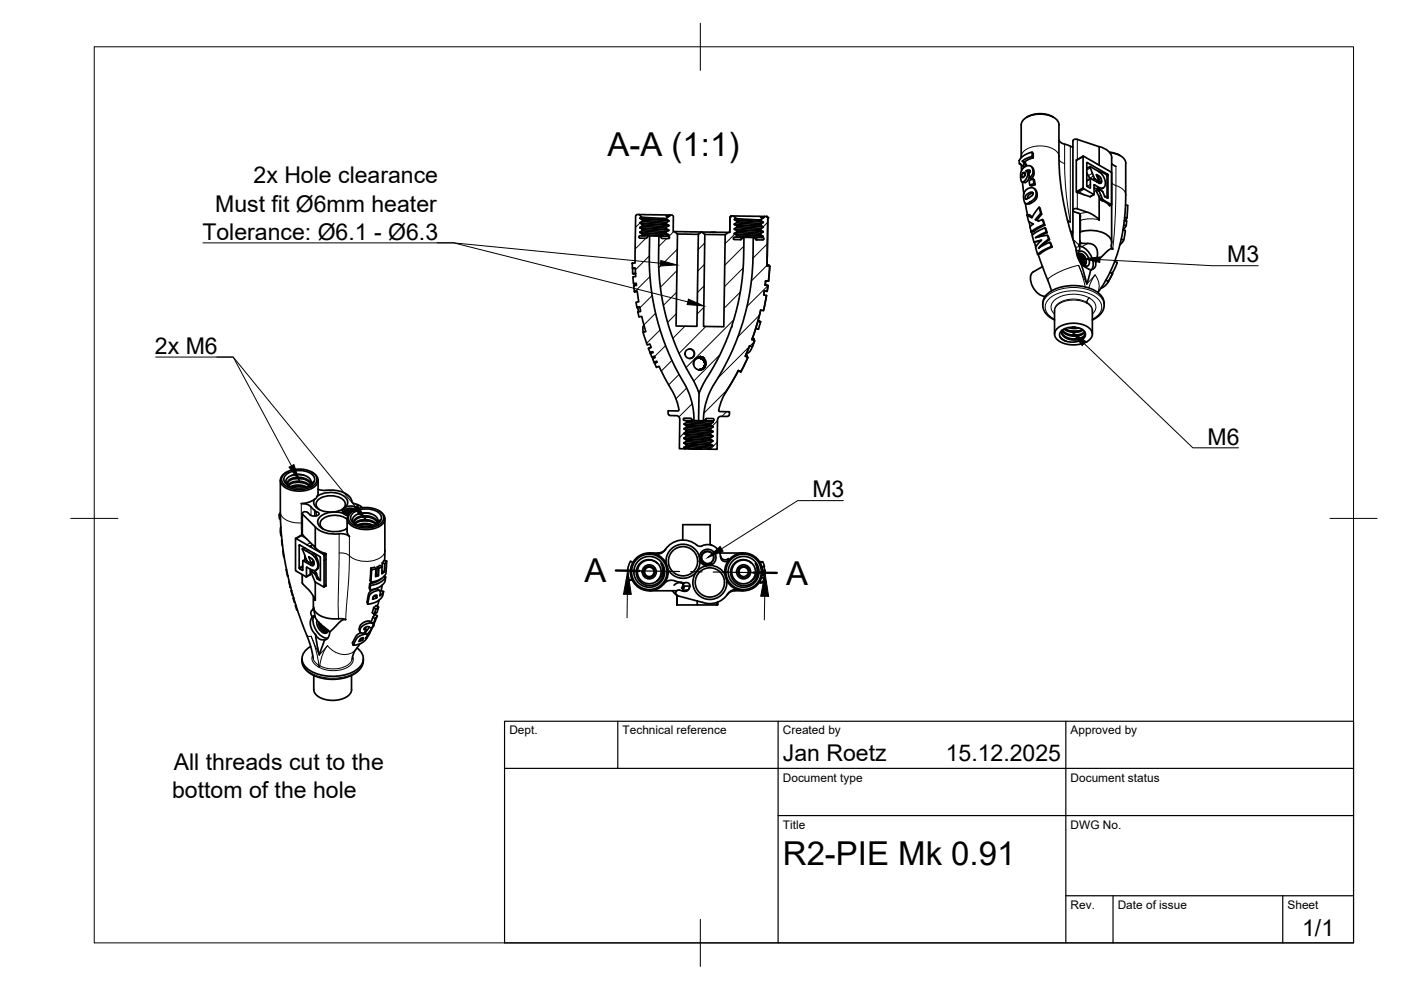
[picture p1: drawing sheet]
<svg xmlns="http://www.w3.org/2000/svg" width="297mm" height="210mm" viewBox="0 0 297 210" stroke-linecap="round" stroke-linejoin="round" font-family="sans-serif">
<!-- layer: Visible -->
<g fill="none" stroke="#000" stroke-width=".36">
<path d="M216.1 34.7l.3 .1M216.4 33.5l.7-.6 1.3-.5 .4-.1v.4a.5 .5 0 0 1-.5 .6l-1.2 .6a.37 .37 0 0 0-.3 .3 .37 .37 0 0 0 .3 .4l.1 .2-.2 .1a.31 .31 0 0 1-.3 .3 .31 .31 0 0 1-.3-.4l-.2-.1a.97 .97 0 0 1 .1-1zM216.5 33.4v-6.9a2.71 2.71 0 0 1 2.5-2.1 5.4 5.4 0 0 1 5.2 1.2l.3 .9 .1 9.9 .8 6.2 1 4.4 1.7 5.7 .2 1.3 1 2.1 1.1 4.1 .7-2.4a.68 .68 0 0 1 .7-.8l.3-.3 .2-.5a1.14 1.14 0 0 1 .8-1.3l1.9-1.8 .5-.3h.4l-.3-.4v-.3a1.81 1.81 0 0 0-.9-2.3 7.2 7.2 0 0 0-5.7-.6M216.5 35l.1 1.1M216.7 34.2l.6 .1 .3 .7M216.8 38.6l.3 2.5M216.9 36.7l.4-.1 .1 .3-.2 .5-.5 .3-.1-.4zM217 35.6l.9-.5 .5 .1 .4 .2 .2 1.2-.2 .6-.5 .5-.2-.9 .3-.2v-.4l-.2-.2-.3 .1a.21 .21 0 0 0-.3 .1 .21 .21 0 0 0 .2 .3l.1 .6-.3 .8-.5 .6-.4 .1-.3-.6v-1.1l.1-.6zM217.2 34.8l.4 .2-.4 .4-.6-.1M217.4 36.8l-.2 .6M217.5 36.2l.5 .2M217.7 24.9a5.7 5.7 0 0 1 5.7 0"/>
<path d="M218 36.4l.2 .3M218.2 38.3l.9-.4v.5a.51 .51 0 0 1 0 .6 .51 .51 0 0 1-.5 .2l-.2 .1zM218.2 37.4l-.1 .6-.5 .6-.2 .1-.7-.1M218.4 36.3l-.4 .1M218.7 35.4l.4 .5 .1 1.1-.5 .9-.4-.2M218.8 33.2l.3 .3-1.1 .3-.7 .5M218.8 32.3l.3 .2v1M219.1 37.9l.2 .3 .2 1M219.2 38.9l.3 .3-.8 .2-.3-.1M219.3 40l.3 .3 .3 .7-.2 1.1-.5 .6-.8 .5h-.8M224.5 29.7a1.57 1.57 0 0 0 1.2 .9M225.7 30.6l1.8 .6"/>
<path d="M228.4 29.6l4.6 1.5v3.9M228.4 29.5h-.6l-.3 .4v14.7M229.7 33.1l-1.5 .9v6.7l2.9 1M230.4 34.5v4.9M230.4 36.6l.7 1.3M230.4 35.5l.2 .1M230.4 34.5l4.5 2.5v5l-.7-.3-.5-1.2-.8-.4M230.4 39.4l.1 .1M230.5 39.5h.1M231.1 35.3l-.7 .4M231.1 35.3l1.7 1 .9 .8 .6 1.3v1a.79 .79 0 0 1-1.1 .4M231.1 35.3l.9 2.5 1 .6-.5-1.2"/>
<path d="M231.2 37.8l-.8 .5M232 39.9l.3 .1M232 39.2l.9 .5M232 39.2v2l-.8 .5M232.4 40l.4 .1M232.5 37.1h.1M232.5 37l.6 .4M232.5 37v.1M232.7 37.7l.3 .3M232.9 36.3l.1 .1M232.9 39.7l.3 .1M232.9 38.4l-.3 .2"/>
<path d="M233 38v.1M233 38.1l.2 .4v.4M233 36.4l1.1 .4 .6 .3v4.8M233 36.4h.1M233 38.1v.8M233.1 31.1a3.1 3.1 0 0 1 2.6 2.3v18M233.1 37.4l.3 .4M233.4 37.8a.64 .64 0 0 1-.1 1.1l-2.1-1.1v2l-.7-.3M233.9 39.8l-.9 .3M235.2 32.3l1.4 .2 .9 .5M235.3 32.4a3.8 3.8 0 0 1 3.3 1.8l.1 .4M235.7 34.7l.9 .6"/>
<path d="M238.7 34.6l-.1 10.2-.3 2.7-.6 3.1-.8 3.3-1.1 2.8-1.4 2.8-1.7 2.5M134.1 56.9h.1M134.7 58h-.6h.6M134.7 56.9h-.5l-.1 1.1M134.8 45.7l.2-.2h.5l.5 .5-.3 .3 .5 .3v.3l-.5 .3 .5 .4v.3l-.5 .3 .5 .4v.3l-.5 .3 .5 .4v.3l-.7 .2v.3l1.5 .1 .5-.4 .2-.1v6.1l.3 4.7 .8 4.7 1.3 5 1.8 4.7 1.3 2.6 2.3 4.4 1.2 3.1 .3 1.8 .1 2.1h-.2l-.4-.5h-1.4l-.2 .1 .1 .3 .6 .2v.2l-.6 .4 .6 .4v.3l-.6 .3 .6 .4v.3l-.6 .3 .6 .4v.3l-.6 .3 .5 .4v.2l-.5 .4 .5 .4v.3l-.5 .3 .3 .3-1.3-.1 .1-6.5-.6-.5h-1.5l-.4-.4v-.6l2.3-.1-.5-2.1-.8-1.9-2.9-5.3-.5 .2-.1-.2-.3-.7 .5-.2-.1-.2-.5 .2-.4-.8 .6-.2-.1-.3-.6 .2-.3-.7 .6-.2-.1-.2-.6 .2-.2-.5-.1-.4 .5-.2-.2-.8-.6 .2-.9-2.6 .6-.2-.8-3.2-.6 .1-.3-1 .6-.2-.2-1-.6 .1-.2-1 .6-.1-.3-2.3-.6 .1-.2-1.3h.7l-.1-.5-.6 .2-.1-1.5 .6-.1-.1-1.7h-.6l-.1-.8v-.3h.7zM135.5 45.5l6.5 .1M135.7 49.2l6.1 .6M135.7 48.2l6.1 .6M135.7 49.3l6.1 .6M135.7 47.2l6.1 .6M135.7 48.3l6.1 .6M135.7 46.2l6.1 .6"/>
<path d="M135.7 47.3l6.1 .6M135.7 46.3l6.1 .6M136 50h.8M136 46l5.3 .3M136.2 49.9l1.3 .1M136.2 49.6l4.4 .5h-.7M136.2 48.9l5 .6M136.2 48.6l5 .6M136.2 47.9l5 .6M136.2 47.6l5 .6M136.2 46.9l5.1 .5M136.2 46.6l5.1 .6"/>
<path d="M137.7 50l2 .1M140.4 46.3l.9 .2M140.6 50.1h.8M141.3 45.8l.5 .1M141.4 46.2l.6-.6h.5l.3 .2-.1 3.3h.3l.6 .5-.3 19.5 4.5 .1 .3-19.5 .2-.2a.48 .48 0 0 1 .5-.3 .48 .48 0 0 1 .4 .3l.2 .2-.2 19.5 4.3 .1 .3-19.5 .6-.5h.3l.1-3.3 .2-.2 .6 .1 .4 .4-.3 .3 .6 .3v.3l-.6 .3 .5 .4v.3l-.5 .3 .5 .4v.3l-.5 .3 .5 .4v.3l-.6 .1-.1 .4 1.5 .1 .5-.5h.2v4.2l-.2 2.7-.4 4.2-.8 3.7-1.1 3.8v.4h-.1l-1.2 3.1-1.2 2.8-3.6 6.1-.9 2.1-.6-1.7-2.6-4.6-1.9-4.1-1.7-5.1-1-4.3-.7-6v-7.5h.2l.5 .5h1.4l.1-.2-.1-.3h-.4l.4-.3-.6-.3v-.3l.6-.3-.6-.4v-.3l.6-.3-.5-.5v-.2l.5-.4-.5-.3zM141.8 45.8h-.5l.3 .2M143 49.1l5.7 .1M143.6 49.6l4.5 .1M148.8 49.2l5.6 .1M149.4 49.7l4.4 .1M150.8 49.2h.9M155 45.8l-.2 .2-.1 3.3"/>
<path d="M155.5 45.8l6.6 .1M155.7 49.5l6 .6M155.7 48.5l6 .6M155.7 47.5l6.1 .6M155.7 46.5l6.1 .6M155.7 49.6l6.1 .6M155.7 48.6l6.1 .6M155.8 47.6l6 .6M155.8 46.6l6 .6M156 50.3h.8M156 46.3l5.3 .3M156.2 49.9l5.2 .5"/>
<path d="M156.2 50.2l1.3 .1-.3 .3M156.2 49.2l5 .6M156.2 48.9l5 .6M156.2 48.2l5 .6M156.2 47.9l5.1 .6M156.3 46.9l5 .6M156.3 47.2l5 .6M157.2 50.6h.1M157.2 50.6l-.2 .2M157.7 50.3h2M160.4 46.6l.9 .2M160.6 50.4l-.7-.1 .6 .6"/>
<path d="M161.3 46.1l.6 .1M161.3 46.6l.8-.7h.4l.3 .3-.2 10.2h.6l-.3 3.2h-.6l-.1 .8 .6 .1-.2 1.3-.5-.1-.2 .8 .6 .1-.5 2.9-.1 .4-.6-.2-1.9 6.3 .6 .2-.5 1.3-.6-.2-.9 2.2 .6 .3-.4 .7-1.1 2.3-.6-.2-2.9 5.1-.7 1.5-.5 1.9 .2 .2h2.1l-.1 .6-.3 .4h-1.5l-.6 .3-.2 6.7-1.3-.1-.1-.1v-.2l.5-.4-.5-.4v-.3l.6-.3-.6-.4v-.2l.6-.5-.6-.3v-.2l.6-.4-.6-.4v-.2l.6-.4-.6-.4v-.3l.6-.3-.4-.3h.5l.1-.3-.2-.2h-1.4l-.5 .5h-.2l.4-3.1 1.2-3.5 2.5-4.2 2-3.9 1.3-3.3 1.1-3.2 .9-3.7 .8-4.3 .3-4.2 .1-5.5h.2l.5 .6h1.4l.2-.2-.1-.3h-.5l.4-.3-.6-.3v-.3l.6-.3-.5-.4v-.3l.5-.3-.5-.4v-.3l.5-.3zM161.8 46.1h-.5l.3 .2M162.5 45.9l.3 .3-.2 10.2M162.6 56.2h.1M162.6 56.2h.4M162.6 56.2h.4v.2M163.2 56.4l-.3 3.2h-.6l-.1 .8 .6 .1M217.4 43.1l.4 2.4M217.4 40.4l.8-.5 .7-.1 .5 .3 .3 .8-.1 .7-.3 .6-1.7 1-.4-.3-.2-1.1 .1-.7zM217.5 41.4l1-.6h.4l.1 .2-.2 .5-1.2 .7-.3-.2zM217.7 45.5l.7 .5a.36 .36 0 0 0 .5 .1 .36 .36 0 0 0 .2-.4l1.2-1.8 .2 .7a.96 .96 0 0 1-.4 1.2l-.2 .4a.29 .29 0 0 0-.3 .2 .29 .29 0 0 0 .3 .3 .59 .59 0 0 0 .8 0l.3-.2 .3 1.1-1.4 .7-1.3 .9-.2-1.1 .7-.6-1-.5z"/>
<path d="M217.7 45.5h.6l.6 .5M218.2 47l.2 1M218.7 49.2l.2 .6M218.8 49.9l1.1-.8 1.7-.8 .2 .9-2.3 1.2 2.6-.5 .3 .8-1.3 .9-.9 1 2.4-1.2 .3 .9-1.8 .8-1.1 .8-.4-1.4 1.3-1.6-1.7 .4zM219 40.9l-.9 .5-.2 .7M219.1 57.6a2.41 2.41 0 0 0-.2 3.1 3.1 3.1 0 0 0 2.7 2.1M219.3 51.3l.3 1.1M219.5 46.6l.7 .3M220.1 53.9l2.8 7.8M220.3 43.9l.2 .2 .4 1.3M220.6 45.2l.3 .2-1 1.3M220.7 51l-1.5 .3"/>
<path d="M221 46.5l.2 .2 .3 1.1M221 56.5l-1.9 1.2M221.3 47.6l.2 .2-1.4 .6-.9 .7-.6 .1M221.6 48.3l.4 1M221.8 49.2l.2 .1-1.7 .9M222.1 49.9l.4 .9M222.4 50.7l.1 .1-1.4 1.3M222.6 51.4l.5 1M222.9 52.3l.2 .1-1.7 .8-.9 .6-.5 .1M226.3 46.7l.6 .4M227 49l.5 .2M227.5 44.6v6.1"/>
<path d="M227.8 44.9l.8 .3M228.5 54.3l.1-.4 .3-.2 .4 .1 .5 .4 .5 1.2v.4l-.3 .3M228.5 54.2l.5 .3 .4 .5 .2 .6v.6M228.5 54.2l.5 .2 .5 .6 .2 .6-.1 .6M228.5 54.2l.2-.2h.3l.7 .6 .3 .9-.2 .7M228.6 54.7l.3 .4 .3 .8M228.6 45.2l.4 .4v1v-1.2M228.6 54.1l.6 .1 .5 .6 .2 .7-.1 .7M228.8 51.9v.3M228.8 51.9a4.6 4.6 0 0 1 2.9 4.6l-.3 .7M228.8 54.9l.3 .6M228.9 52.2a.67 .67 0 0 1-.2 1l-.5-.1"/>
<path d="M229 49.2v1.9l.2 .5-.4 .3M229.1 55.7a1.1 1.1 0 0 0 1.7 .4 2.35 2.35 0 0 0-1.6-2.9 .87 .87 0 0 0-.5 1.4l.5 .8 .1 .6M229.1 54.7l.4 .6M229.1 46.7l-.1-.1v2.6M229.2 51.6l2.1 .1 .7 .3 .3 .4 .3 .6 .1 1-.4 1.6M229.3 56.1l1.9 1.1M229.5 54.5l.3 .6M229.6 54l.7 1.1M229.6 56.2l.6 .1zM230 56.1v.1M230 56.1l-.5 .1M231.2 41.7h-.1"/>
<path d="M231.9 41.2h.1M232 41.2h-.1M232.7 40.1h.2l-.5 .4 .6 1.2v4.9l-.4-.4-1.2-.8-3-1.1a.69 .69 0 0 0-.9 .3l.3 .3M232.9 40.1l.9 2.2 1.9 1.1v-6.8l-6-3.5-.1 6.8 2.3 1.3M233 40.1v.1M233 41.7l.5 .8 1 .4 .8 .7 .4-.2M234.5 59.4l.5 .3M235.4 57.7l.5 .3-1 1.8-.5 .8-1 .5M235.8 58.1l-.9 1.8M236.3 55.4l.6 .3-.7 1.5-.4 .7M237.7 50.7l.6 .2M238.3 47.7l.5 .1"/>
<path d="M238.4 46.8l.5 .1a2.07 2.07 0 0 1-.7 1.8l.4 .3-.3 1.7-.2 .5-.7 .7M238.4 46.1l.6 .1M238.6 43.5l.5 .1-.1 1.6a1.74 1.74 0 0 1-.5 1.6M134.5 61.8l.1 .1 .5-.1M134.5 60.1l.1 .4M135 65.1l.3 .5-.1 .6M136.6 69.1l-.3 .1 .1 1.3M137.8 74.8l.1 .2M138 73.6l-.5 .3M138.4 74.6l-.5 .2M138.7 76.8l.2 .2h-.1M139.3 76.8l-.4 .2"/>
<path d="M146.2 74a1.01 1.01 0 0 1 1 1 1.01 1.01 0 0 1-1 1M147.1 77.3a1.26 1.26 0 0 0 2 .9M148.3 75.9l.8 .4 .3 .9-.4 .9-.8 .3 .7-.2 .4-.4 .1-.5-.3-1-.8-.4 .8 .4 .3 .5v.6l-.5 .8-.7 .2 .8-.3 .5-.9-.3-.8-.4-.3-.5-.2 .5 .2 .4 .3 .3 .9-.5 .9-.8 .2 .7-.2 .4-.3 .2-.5-.1-.6-.2-.5-.9-.4 .6 .2 .3 .3 .3 .8-.4 .9-.8 .3 .8-.3 .4-.7-.3-1-.4-.4-.5-.1 .5 .1 .5 .4 .2 .8-.1 .5-.4 .5-.7 .2 .7-.3 .5-.8v-.5l-.3-.5-.9-.4 .6 .2 .3 .3 .3 .9-.4 .8-.8 .3 .7-.2 .4-.5 .1-.5-.2-.8-.4-.3-.6-.2 .9 .4 .3 .4v.5l-.1 .6-.4 .4-.7 .2 .8-.3 .4-.8-.3-1-.9-.4 .5 .1 .4 .3 .3 .9-.1 .5-.3 .4-.8 .3 .8-.3 .4-.8-.3-1-.9-.4 .6 .1 .3 .3 .3 .6v.5l-.5 .8-.7 .2 .8-.4M148.4 75.6l.7 .3M148.5 75.6l-.7 .1-.4 .4-.3 .5-.1 .6v.1l.2-.8 .6-.5 .7-.1 .6 .3 .4 .6v.6l-.4 .7-.6 .3h-.2l.5-.1 .5-.3 .3-.9-.5-.9-.8-.3M148.5 75.6l.6 .2M149 78.2l-.7 .2M149.1 75.8l.5 .7 .1 .7-.3 .6-.4 .4M149.2 75.9l-.8-.3 .8 .3M149.2 76l-.8-.4 .9 .4M149.3 76.1l-.9-.5 1 .5M158.2 75l.2 .7"/>
<path d="M158.6 75.8l-1.5 3-.6-.2-2.8 4.9M158.9 73.3l-.9 2.2M159.5 73.5l-.7 1.2-.5 .2M159.5 71.7l.4 .2-.1 .3M159.5 71.7l.4 .2M160 72.2l-.5 1.4M161.3 68.2l-.6-.2 .6 .2-.5 1.6-.6-.2 .6 .2M161.3 65.7l-1.9 6.3M162.1 61.7l-.2 .8M162.3 61.7l.2 .1M162.5 62.6l-.6 3.3M162.8 60.5h.1"/>
<path d="M162.8 60.5l-.2 1.3-.2-.1M223.6 67.8l-1.6-1.1-.7-.9-.2-.8a3.1 3.1 0 0 1 1.9-3.4 10 10 0 0 1 9.8 .5 3.3 3.3 0 0 1 1.3 3l-.3 .9-.6 .7-1.6 1.1M223.6 65.7v5.1M224.2 69.6a5.9 5.9 0 0 1 6.8 0 1.64 1.64 0 0 1-.6 2.9 6.1 6.1 0 0 1-6.2-.5 1.52 1.52 0 0 1 0-2.4zM224.7 71.4l.6 .6 .8 .4M225.1 70.3l.3 .7 .5 .4 1.6 .5 1.7-.3 .6-.3 .3-.6M225.3 70l.8 .7 1.4 .3 1.6-.1 .8-.6M225.6 69.8l.7 .4 1.2 .3 1.1-.1 1-.4M225.8 69.7l.9 .4 1.1 .1 .9-.1 .8-.2M226.6 69.5l1 .2 1.1-.2M227.1 71.8h1.4M227.1 71h1.4"/>
<path d="M227.1 70.2h1.4M227.3 69.4h.8M227.4 69.4h.6M227.4 69.4l-1.7 .3-.6 .4-.3 .4-.2 .6 .2 .4 .6 .6 .7 .3M227.4 69.4a2.64 2.64 0 0 1 2.7 1.2v.3M230 70.4l-.7 .6-1.2 .3-1.8-.3-.6-.3-.5-.6-.1 .3 .2 .7 .6 .5 1.6 .5h.9l.9-.3 .6-.4 .2-.5M230.1 70.9l-.2 .7-1.2 .7-1.1 .2-1.5-.1M231.6 65.7v5.1M145 94.9l3.8 .3-3.8-.2M145 92.9l6.1 .5M145 93.9l6.1 .5M145 91.9l6.1 .5"/>
<path d="M145 89.9l6.1 .5M145 90.9l6.1 .5M145 93l6.1 .5M145 94l6.1 .5M145.1 92l6.1 .5M145.1 91l6.1 .5M145.1 90l6.1 .5M145.3 95.2h1.9M145.4 89.2h1.5M145.5 94.6l5.1 .5M145.5 93.3l5.1 .5M145.5 94.3l5.1 .6"/>
<path d="M145.5 93.5l5.1 .6M145.6 92.3l5 .6M145.6 92.6l5 .5M145.6 90.3l5 .6M145.6 91.3l5 .6M145.6 90.6l5 .5M145.6 91.6l5 .5M145.6 89.3l5 .5M145.6 89.5l5 .6M147.1 89.2h2M147.3 89.2l3.9 .3M148.2 83.4l-.1 5.8"/>
<path d="M148.8 95.2h1.9M148.9 89.2l2.3 .2M149.3 89.2h1.5M59.2 109.1h.2M59.4 108.8l-.2 .3v.9h.3M59.4 101.8l.2 10.7 .9 6.9 1.8 7.5 1.5 4.6 1.9 5 .7 3M59.5 111.7l-.1 .9 .3 1.1M59.7 114.6h.1M59.8 114.5l.1 1.1M60 116.6l.1 1 .2 .6M60.3 100.5a5.5 5.5 0 0 1 6.3 0 1.56 1.56 0 0 1-.5 2.7 5.6 5.6 0 0 1-5.8-.4 1.45 1.45 0 0 1 0-2.3zM60.7 100.6a4.6 4.6 0 0 1 5.8 .4 1.6 1.6 0 0 1-1.3 2.2 4.5 4.5 0 0 1-4.8-1 1.22 1.22 0 0 1 .3-1.6z"/>
<path d="M60.8 100.1a1.75 1.75 0 0 0-1.4 1.6 1.75 1.75 0 0 0 1.2 1.8 6.1 6.1 0 0 0 6.3-.5 1.69 1.69 0 0 0 .5-1.7 1.69 1.69 0 0 0-1.3-1.2M60.9 102.6l.4-.6 .5-.3 1.7-.3 1.6 .5 .8 .8M61.2 103l1.1-.6 1.3-.2 1.1 .3 .9 .5M61.6 103.2l.9-.3 1-.1 1.6 .5M61.9 103.3l1.5-.2 1.4 .3M62.5 101.5h1.4M62.5 103.1h1.4M63.5 115.5l4.4 2.6v5l-.6-.3-.5-1.1-.8-.5M63.5 115.5v5M63.9 102.3h-1.4M64.1 108.9v4.5M64.2 109l2.6 2.7v4.4l-2.7-2.8-1.4 .9"/>
<path d="M64.2 109l-.1-.1a.72 .72 0 0 1 1.2-.2 1.53 1.53 0 0 0 1.7 .7M64.4 100.7l-1.5-.1-1.1 .2M64.6 116.1l-.5 .3M64.6 117.8v.9M64.9 118.5l-.7 .4M65.5 118.1l.5 1.3M65.5 118.1l.5 .3 .4 .5M65.5 118.1h.1M65.7 115.9l-3-1.7v6.8l2.2 1.3M65.7 103l.8-.9-.9 1M65.9 102.5l-.3-.5-.5-.3-.8-.4-.9-.1-1 .1-.8 .2-.4 .3-.3 .5 .2 .6 .3-.4 .7-.3 1.8-.1 1 .3 .8 .5M65.9 102.1v.5l-.4 .5"/>
<path d="M66 102.1l-.3-.6-1.1-.7-1.4-.2-1 .1-.9 .4-.7 .7 .1 .7 .6 .5M66 102.1v.1M66 119.4h-.1M66.2 119.3l.4 .3M66.3 115.5l-.6 .4 3 1.7v6.9l-1.9-1.1-.8-2.2M66.4 118.8l.1 .4-.6 .3-.8-.5-1-2.6 2 1.1 .6 .6 .5 .9 .2 1.2a.87 .87 0 0 1-1.5 .5M66.4 118.9a.67 .67 0 0 1-.1 1l-2.1-1v2l-.6-.3M66.7 105.9l-1.3 .6-1.5 .3a2.77 2.77 0 0 1 2.6 1.2l.5 .5M66.7 117.3l.5 1.1 .4 1.1-.1 .9-.5 .5M66.7 105.9a1.53 1.53 0 0 0 .9 2.1 5.6 5.6 0 0 0 5.1-.1M66.8 116.1l.9 .7 1.4 .6v6.8l-.4 .3M66.8 117.4v.2"/>
<path d="M66.9 111.7a6.2 6.2 0 0 0 5.5 1.5 2.44 2.44 0 0 1 1.7 .6l-.4-.6-.1-.5M67 108.5l.3 .1 .3 .3-.3 .4-.3 .1zM67.2 105.3l-.5 .6M67.2 105.2a5 5 0 0 1 6.3 .6 1.34 1.34 0 0 1-.2 1.7M67.4 101.8v2.7M67.5 103.7l.8 .3h.8M67.5 104.5l-.3 .7M67.7 108.1a1.32 1.32 0 0 1-.7-1.4 1.32 1.32 0 0 1 1-1.1 4.3 4.3 0 0 1 5.1 .8 1.26 1.26 0 0 1-.6 1.7M69.2 104a5.6 5.6 0 0 1 5.1 1.6l.2 .3a1.01 1.01 0 0 0 1.2 1l1.1 .8M72.7 107.9a.91 .91 0 0 0 .5 1.2l.6 .2M72.9 108.9a5.1 5.1 0 0 0-5.2 .9 1.59 1.59 0 0 0 1 2.5 5.7 5.7 0 0 0 4.9-.2M73.1 108.7l.1 .4"/>
<path d="M73.1 108.7l.2 .4 .8-.2M73.2 107.5l-.5 .4M73.2 107.5a2.56 2.56 0 0 1 2.7 .3M73.6 109.2l.2 .1M73.6 110v2.7M73.6 110.1a4.4 4.4 0 0 0-5.5 .3 1.22 1.22 0 0 0 .5 1.8M73.6 112l-.3 .2M73.9 108.6h.5l-.7 .1-.5 .3M73.9 109.1l-.5 .1M73.9 108.2h.7M74.4 108.6a5.5 5.5 0 0 1 6.4 0 1.56 1.56 0 0 1-.5 2.7 5.6 5.6 0 0 1-5.9-.4 1.45 1.45 0 0 1 0-2.3zM74.5 108.5l-.8 .1-.6 .3"/>
<path d="M74.8 108.8a4.6 4.6 0 0 1 5.9 .4 1.6 1.6 0 0 1-1.4 2.2 4.5 4.5 0 0 1-4.8-1 1.22 1.22 0 0 1 .3-1.6zM74.9 108.3h-1.2l-.4 .2-.2 .3M74.9 108.3a1.75 1.75 0 0 0-1.3 1.6 1.75 1.75 0 0 0 1.2 1.7 6.1 6.1 0 0 0 6.2-.4 1.64 1.64 0 0 0-.5-2.8M75 108.2l-1.2-.1-.4 .2-.3 .4M75.1 110.7l.3-.6 .6-.3 1.6-.2 1.1 .2 .7 .3 .6 .7M75.1 107.9l-1.2-.1-.8 .3M75.2 111l1-.7 1.5-.1 1.3 .3 .8 .6M75.3 111.1l1-.6 1.4-.1 1.2 .3 .8 .5M75.3 108.1l-1-.3-.9 .1-.4 .3-.2 .4 .4 .5M75.8 111.4l.9-.4h1l1.5 .4M76 111.4l1.6-.2 1.3 .3M76.7 109.6h1.4"/>
<path d="M76.7 111.3h1.4M78.1 110.4l-1.4 .1M78.5 108.9l-1.5-.1-1.1 .2M79.9 111.1l-.1 .1M80 111.1l.6-.8-.8 .9M80.1 110.7l-.4-.6-.6-.4-1.1-.3h-1l-1 .2-.5 .3-.4 .6 .1 .6M80.1 110.3l-.1 .5-.4 .5M80.1 110.4l-.2-.7-.9-.7-1.2-.3-1.2 .1-1.2 .4-.6 .7v.6l.6 .7M80.3 108.3l.1 .1M81 119.3l.6 .2M81.6 110v8.9M82 118.9l-.6-.1-.2 .3a.9 .9 0 0 0-.2 1"/>
<path d="M134.2 119.3l-.6-.3-.4 1.2-.1 .8 .1 1.3 .3 .8 .5-.2M139.3 119.4l-.8-.5-1-.2-.8 .2-1 .8-.5 .9-.1 .8 .2 .8 .6 .9 .8 .5 .8 .2 .9-.2 1-.5 .6-.6 .4-.9 .1-1.1-.3-1M140.2 119.5l.5 1.1v.8l-.2 1-.4 .6-.6 .6-1 .5-1.1 .1-.7-.2-1.1-.8-.5-.9-.2-1.1 .3-1 .7-1 .9-.4 1-.1 1 .3a2.56 2.56 0 0 1 .5 4.2M141.2 116.4a3.7 3.7 0 0 1-3.4 .9h-.2M141.2 119.5a3.6 3.6 0 0 1 2.9-4 3.6 3.6 0 0 1 4.2 2.5 1.77 1.77 0 0 1 2.8-1.2 1.77 1.77 0 0 1-.5 3.1M144.8 114.5v-3.3h5.8v4.3M148.3 118.1l.1 .8M148.4 118.9a1.79 1.79 0 0 0 1.9 1h.3M148.4 118.9a3.6 3.6 0 0 1-2.7 3.6 3.6 3.6 0 0 1-4.1-1.8M148.8 115.7a1.33 1.33 0 0 1-1.6-.5 4.6 4.6 0 0 0-6.5 1.8 2 2 0 0 1-1.9 .4M148.8 115.7a2.81 2.81 0 0 1 4 2.7 1.01 1.01 0 0 0 1.8 .3M149.1 119.1l.8 .5 .5 .1 .5-.2"/>
<path d="M149.1 119.1l-.3-.6v-.7l.5-.6 .7-.2 .7 .2 .5 .5 .1 .7-.3 .7M149.1 119a1.29 1.29 0 0 0 1.7 .3 1.29 1.29 0 0 0 .4-1.7l-.5-.6-.9-.1-.6 .2-.5 .6-.1 .6 .2 .7 .6 .6 .8 .2M149.8 120a3.6 3.6 0 0 0-2.8 4.1 3.6 3.6 0 0 0 4.1 3 3.6 3.6 0 0 0 3-4.1M150.6 115.4l.3 .2M150.6 119.9a3.6 3.6 0 0 1 3.1 1.9M150.9 119.5l-.7 .2M152.4 116.8l.4 .4M152.6 117.3h5M152.8 117.8l.2 .5 .4 .4h.7l.4-.3M159.3 119.4l-.6-.5-.9-.2-1 .2-.6 .3-.8 1-.2 .6v.9l.4 1.1 1.1 .8 1 .2 1.2-.3 1.1-.9 .4-1 .1-1.1-.3-1 .5 1.1v.8l-.2 1-.4 .7-.9 .7-1 .3h-1.1l-1.1-.6-.8-.9-.3-.9 .1-1 .4-.9 .7-.7 .9-.4h1l.8 .3a2.55 2.55 0 0 1 .5 4.2M161.1 119.3l.4-.2a.6 .6 0 0 1 .5 .7l.1 .3-.6 .1M161.4 119.1l-.3 .1"/>
<path d="M161.7 119.1l-.5 .3M60.7 120.8l.3 1.3M61.3 123.4h.1M61.3 123.4l.2 1.2 .1-.1M61.7 125.3h.1M61.8 125.2v.5l.3 .4M62.3 126.7l-.1 .2 .3 .8M62.3 126.8l-.1 .1M62.7 128.3l.2 1h.1M62.7 128.4h-.1M63.5 120.5v.1M63.5 120.5l.1 .1"/>
<path d="M64 139.7v.7l.3 .9 1.2 1.3 1.8 .9 2.8 .5 2.7-.2 1.4-.4 1-.6 1.4-1.3 .4-.9v-.9M64.1 121.8v1.8M64.1 123.6l.1 .2M65 120.3l-.1 2M65 120.3l.9 .4M65.1 120.3h-.1M65.7 121.9l-.7 .4M65.8 120.7v1.2M65.9 137.1a2.73 2.73 0 0 0-1.3 4 8.3 8.3 0 0 0 7.5 2.2 6 6 0 0 0 4.8-2.9 2.58 2.58 0 0 0-1.2-3M66 121.2h.1M66.3 120.9l-.4 .3M66.4 126.4l.1 2.2a3 3 0 0 0 2.7 2.4l1.3 .2h2l.8 .2h-.5l-.5 .3-2 2a1.33 1.33 0 0 0-.6 1.2l-.4 .6-.5 .1-1.1 3.2-.6-2.9a2.94 2.94 0 0 0-.8-2.2l-.5-1.2 .2-1.3a.45 .45 0 0 0 0-.7l-.1-.7 .6-.9"/>
<path d="M66.5 129l.3 1.8M66.5 130.6a4 4 0 0 0 2.6 4.7h.4M66.5 130.6l.3 .3M66.5 130.6l-.2 .1M66.8 130.8l.6 1 2.5 2.2M66.8 123.4v3.9l-1.1-2-1.5-1.5M66.8 120.9v.3l-.2-.2M66.8 121.2l.3 .4 .3 1 .5 .3M66.9 134.5l.8 1 .5 .2 .6-.1M67.2 131.5a2.37 2.37 0 0 0 1.8 2.8l.5-.3 .1-.3M67.9 132.3l.2 .5M68.1 132.8l.4 .8 .7 .4-.4-.1-.7-.5-.4-.8-.1-.7 .4 1.4a1.31 1.31 0 0 0 1.2 .7"/>
<path d="M68.1 132.4l.5 .9 .4 .3h.4M68.1 132.7l.7 .8h.6M68.1 132.6l.4 .6M68.6 132.9l.7 .5M76.3 136.5l-1.1 1.6-.6 1.7M76.4 135.4l.5-.2 .1 .1a.9 .9 0 0 1-.9 .7zM76.5 134.2l-1 .7-.8 1.4 .2 .5M76.5 135.4l.4 .4M76.7 132.8l1.4-.7h.6l.5 .2 .8-1.8-1 2.5-.4 .1-.5-.2h-.5l-.4 .4v.2h.5l-.1 .1a.64 .64 0 0 1-.8 .6l-.3-.1-.2-.2 .1-.7zM77.4 134l.3 .4M77.4 133.1l.3 .4M78.3 133l-.9 1.1"/>
<path d="M78.3 134.2h.1M78.4 123.7l.1 .4M78.4 126.1l.9-.7 1.1-.2 .2 .3-.1 .9 .8-1-.2 1-.8 .9-.8 .5-1.5 .3zM78.6 120.4l.2 .4M78.8 132.1l.4 .2M79 132.2l-.7-.5-1.2 .3-.9 .9-.1 .5 .2 .6M79.1 130.9l-.4 1M79.1 130.9l.5 .3M79.1 132.7l-.7 1.5-.9 1.2 .9-1.2M79.1 132.7l-1.3 1.9-.1-.2-.6 .1-1.3 .6-.9 1.7 1.1-.2 .8-.3 .8-.8 .7-1M79.1 126.5l.4-.1 .4 .3M79.2 126.5l.4-.3 .3 .1a.58 .58 0 0 1-.7 .7l-.2 .1z"/>
<path d="M79.2 128.8l.5 .4M79.5 130.2l-.1 .1M79.5 126.2v.2M79.7 120.6l-.3-.3-.8 .1-.1 2.7 .1 .3 .2-2.6 .9-.2-.1 1.7 .2-.1a.55 .55 0 0 0 .5-.7 .88 .88 0 0 1 .4-1.2l.3-.2-.1 1.6 .3-.2a.75 .75 0 0 0 .3-.9v-.2a1.77 1.77 0 0 1 .5-1.5l-.2 2.7-.2 .5-.6 .5-.9 .5-1.5 .3M79.9 121.7l.3 .4M80 120.2l.3 .3M80 130.5l-.6-.2-.3 .6M80.3 128.7l-.5-.3-.2 .2a1.1 1.1 0 0 0-.6 1l-.1 .3 .5 .4v-.3a1.78 1.78 0 0 1 .9-1.3l-.1 .3a1.45 1.45 0 0 1-.8 1.3M80.4 127.2l-.4 1.3M80.5 125.2l-.5-.3h-.3l-.7 .2-.6 .4-.3 .6-.3 1.6 .2 .4M80.8 122.7l-.6 .5-1.2 .4a.59 .59 0 0 0-.7 .8l.1 .7 .1-1 1.8-.5 .9-.5 .6-.8a1.75 1.75 0 0 1-.5 1.5l-1.3 .9-1.6 .4M81 121l.5 .3"/>
<path d="M81 120.1l-.4-.2-.3 .1a.68 .68 0 0 0-.4 1v.7l-.2 .1M81 124.1l-.2 1.1M81.3 125.4l-.5-.2-.2 .2M81.4 122.2l.4 .1M134 122.9l-.3 .1M137.6 125.3h5.9M142.5 125.3l1 1M143.5 128.3h4.3M143.5 126.2v2.1v-2.1M144.2 123.5l.3 .1a.42 .42 0 0 1 .2 .7l-.2 .4 .5-.1-.2 .5h1.1M144.5 123.5l-1 .1-.6 .5M144.6 125.3h1.1"/>
<path d="M144.9 123.8a.75 .75 0 0 1 1.1-.2 .75 .75 0 0 1 .1 1.1M145.1 123.6l-1.7-.3a2.1 2.1 0 0 0-2.6 .5M146.1 124.7v.1M146.1 124.7a.99 .99 0 0 1-1.2 .6l-.8-.2a.62 .62 0 0 0-.8 .5 .62 .62 0 0 0 .4 .7l5.2 1.4M146.3 124.3h-1.3v.3M147.8 127.4v.9h4.3v-.6M156.5 125.1a2.34 2.34 0 0 0-2.7 1.4 4.5 4.5 0 0 1-4.9 1.2M157.6 125.3h-.3a3.5 3.5 0 0 0-3.1 .8M161 123.5h.3M161 123.4l.3 .1M161.1 123.3l.5 .2M161.5 122.5l.5 .1-.2 .6-.2 .3-.5-.1"/>
<path d="M161.6 121.8l.6 .1M161.6 121.8l.5 .1M162 120.1l.1 .9h.1a1.18 1.18 0 0 1-.2 1.2l-.1 .4M162.2 121h-.6h.5M66.5 143.2v3a2.71 2.71 0 0 0 2.5 2.1 5.4 5.4 0 0 0 5.2-1.2l.3-.9v-3"/>
<circle cx="146.2" cy="75" r="1.01"/>
<circle cx="144.8" cy="119" r="3.1"/>
<circle cx="137.7" cy="121.2" r="3.8"/>
<circle cx="137.7" cy="121.2" r="1.2"/>
<circle cx="137.7" cy="121.2" r="1.01"/>
<circle cx="137.7" cy="121.2" r="1.49"/>
<circle cx="137.7" cy="121.2" r="3.3"/>
<circle cx="137.7" cy="121.2" r="4"/>
<circle cx="150.5" cy="123.5" r="3.1"/>
<circle cx="157.7" cy="121.2" r="3.8"/>
<circle cx="157.7" cy="121.2" r="1.2"/>
<circle cx="157.7" cy="121.2" r="1.01"/>
<circle cx="157.7" cy="121.2" r="1.49"/>
<circle cx="157.7" cy="121.2" r="3.3"/>
<circle cx="157.7" cy="121.2" r="4"/>
</g>
<!-- layer: Visible Narrow -->
<g fill="none" stroke="#000" stroke-width=".21">
<path d="M216.5 33.2a2.71 2.71 0 0 1 2.5-2.1 5.4 5.4 0 0 1 5.2 1.2l.3 .9M216.9 36.7l.5 .1M224.5 33.8a1.58 1.58 0 0 0 1.2 .9M225.7 30.6v4.1M226.9 31v16.1l-.8-5.9-.4-6.5M228.4 29.6v4.2M229.6 33.2l-1.4 .8M229.6 33.3l-1.4 .8M229.6 39.8l-1.4 .8M229.6 39.9l-1.4 .8M229.7 40l-1.4 .8M230.5 34.5h-.1"/>
<path d="M230.6 34.5l-.2 .1M231.1 35.4l-.7 .3M231.2 37.9l-.8 .4M231.2 38l-.8 .4M231.2 39.1l-.7 .4M231.2 39.8h-.1M231.2 35.6l-.8 .5M231.6 36.7l-.9 .5M231.8 37.3l-.8 .5M232 39.2h.1M232 37.8l-.4 .3M232.1 37.9l-.3 .2"/>
<path d="M232.1 39.3l-.1 .1M232.2 38l-.4 .2M232.5 37h.1M232.6 37.1h-.1M232.9 38.4l-.4 .2M232.9 39.7l-.6 .3M232.9 38.4l-.3 .2M232.9 37.3l-.3 .1M233.1 37.4l-.4 .3M233.2 39.8l-.5 .3M233.4 37.8l-.4 .2M233.6 38.5l-.4 .2"/>
<path d="M234.7 36.9l-.2 .1M234.8 36.9l-.2 .2M234.8 37l-.1 .1M234.9 37.1l-.2 .1M234.9 37.2l-.2 .1M235.7 38.8l.9 .5a2.5 2.5 0 0 1 2.1 2.1M236.6 35.3l-.1 9.7-.6 7.8M218.4 42.9l.4 .1M227.5 50.9l1.1 .9 .3-.2 .1-.6M228.4 40.8v3.5M228.6 40.8l.2-.1 1 .6M228.7 56.3l1.7 3.9 1.8-1.9"/>
<path d="M228.7 56.3a14.8 14.8 0 0 0-6.5 2.9l-.1 .2M228.7 56.3l.9 2.6 .5 1.9M228.8 52.2l-.8 .2M229.9 40.1l-1.1 .6M230.6 51.6l-1.2 .7M230.7 45l-1.8 .3M231.9 41.2l-.8 .5M232.2 58.3a3.6 3.6 0 0 1 .5 3.7M232.2 58.3l-.8 1.2-.5 1.5M232.9 40.2l-.5 .3M232.9 40.3l-.5 .3M233 40.5l-.5 .3"/>
<path d="M233.1 46.6l-2-.2-1.9 .3-.1 2.4M233.4 41.4l-.4 .2M233.7 42.1l-.3 .2M233.8 42.3l-.3 .2M233.9 42.4l-.2 .2M234.9 41.9l-.2 .1M234.9 42h-.1M235.4 43.3l-.3 .1M235.6 43.4l-.4 .2M221.1 64.7a3.7 3.7 0 0 1 2.7-3 10 10 0 0 1 9 .8 2.86 2.86 0 0 1 1.3 2.2M223.6 66.6l-.5-.5-.3-.8 .2-.9 .3-.5 .7-.6 1-.5 2.4-.4 1.5 .1 1.1 .3 1 .4 .8 .7 .5 .8v.6l-.2 .7-.5 .6M223.6 67.7a2.67 2.67 0 0 1-1.6-3.8 7.2 7.2 0 0 1 6.5-2.2 5.6 5.6 0 0 1 5 2.8 2.79 2.79 0 0 1-1.9 3.2"/>
<path d="M230.4 64.1l-1.1-.5-.9-.1-1.1-.1-1.3 .2-1.7 .8-.5 .6-.2 .7M230.4 64.1l.9 .7 .3 .9M230.4 64.3a2.07 2.07 0 0 1 1.2 1.6M230.4 64.3a5.8 5.8 0 0 0-6.5 .7l-.3 .9M230.4 64.1v.2M231 63.2l-.4 .4-.2 .5M59.4 108.6a2.93 2.93 0 0 0 2.8 2.2l1.7 .1M63.5 115.5l-.1 .1M63.6 115.6l-.2 .1M63.9 110.9v2.5M63.9 106.8v4.1M63.9 113.6l-1.1 .6"/>
<path d="M64.1 110.9h-.2M64.1 113.4l-1.4 .8M64.2 109v4.4M64.2 113.4l-.3 .2 1.1 .7M64.2 119.9l-.8 .4M64.6 116.1l-.5 .3M64.7 116.2l-.4 .2M64.9 118.5l-.6 .4M65 118.7l-.6 .3M65.3 116.6l-.4 .2M65.5 118.1h.1M65.6 118.1l-.1 .1"/>
<path d="M65.8 115.1l-.7 .4M65.9 116.9l-.4 .3M65.9 107.5v1.8M66.4 119.9h.1M66.4 118.9l-.5 .3M66.5 119.5l-.6 .3M66.5 119.1l-.5 .3M66.5 117.3l-.4 .2M66.7 108.2v1.2M66.7 117.4l-.4 .3M67 117.8l-.4 .2M67.3 118.5l-.2 .1"/>
<path d="M67.6 119.8l-.2 .1M68.9 117.3l-.4 .2M69 117.4l-.4 .2M69 117.4l-.3 .2M69.1 118.6l-.4 .2M69.1 117.6l-.4 .2M69.1 117.5l-.4 .2M71.9 113.2l-.2 14.5 .1 3.5M71.9 117.3l.5-.1a2.44 2.44 0 0 1 1.7 .6M74.1 117.8l-.2 5.3-.6 8.3M74.1 113.8v4M81.6 116.7a2.62 2.62 0 0 1-2.3 2.1 5.8 5.8 0 0 1-5.2-1"/>
<path d="M64.2 121.9v1.9M64.2 120.8l-.1 .1M64.2 120.3l-.6 .3M64.2 120.2l-.7 .4M64.2 120.1l-.7 .5M64.2 120.1l-.7 .4M65 120.3h.1M65.1 134.8l.9 .1a23.1 23.1 0 0 1 1.6 6.1M65.2 120.3l-.2 .1M65.8 121.8l-.8 .5M65.8 121.7l-.8 .5M66 134.9l1.7 3.9 1.7-1.9"/>
<path d="M66.3 138.9l-.2 .7 .3 .8 .3 .5 .9 .6M66.4 120.9l-.4 .3M66.4 139.5l.3 .7 .9 .8M66.4 121l-.4 .2M66.5 128.9h.1M66.5 126.5l.4 .7M66.5 129.2l-.3 .2M67 121.4l-.3 .2M67.1 121.5l-.3 .1M67.1 121.6l-.3 .2M67.4 122.4l-.3 .1M67.4 120.5l-.2 .1"/>
<path d="M67.4 122.6l-.2 .1M67.6 122.7l-.2 .1M67.9 123v.1M67.9 122.9l-.1 .1M69.1 124.2l-.4 .2M69.1 124.1l-.4 .2M69.4 136.9l-.9 1.6-.7 2.6M69.4 136.9a3.9 3.9 0 0 0 6 .8M74.6 139.8l-.3 .7-.7 .6-1.7 .6-2.2 .1-1.9-.6M74.8 139.1l.1 .9-.4 .8-.8 .7-1 .4-1.3 .3h-1.4l-1.3-.3-1.1-.4M64 140.1a3.7 3.7 0 0 0 2.7 3 10 10 0 0 0 9.1-.8 2.86 2.86 0 0 0 1.2-2.2M67.6 141l-.2 .3"/>
<path d="M67.6 141l.2 .2M67.8 141.1l-.2 .3"/>
</g>
<!-- layer: Visible -->
<g fill="#000">
<circle cx="141.8" cy="45.8" r=".18"/>
<circle cx="154.8" cy="46" r=".18"/>
<circle cx="155" cy="45.8" r=".18"/>
<circle cx="157.5" cy="50.3" r=".18"/>
<circle cx="159.9" cy="50.3" r=".18"/>
<circle cx="160.2" cy="50.7" r=".18"/>
<circle cx="161.8" cy="46.1" r=".18"/>
<circle cx="162.3" cy="59.6" r=".18"/>
<circle cx="162.5" cy="45.9" r=".18"/>
<circle cx="162.8" cy="46.2" r=".18"/>
<circle cx="162.2" cy="60.4" r=".18"/>
<circle cx="65.7" cy="115.9" r=".18"/>
<circle cx="79.1" cy="132.7" r=".18"/>
</g>
<!-- layer: BORDER -->
<path d="M20 9.9h267v190h-267zM148.5 4.9v10M15 109.9h10M282 109.9h10M148.5 194.9v10" fill="none" stroke="#000" stroke-width=".21"/>
<!-- layer: TITLEBLOCK -->
<path d="M107 152.9h180v47h-180zM131 152.9v10M165 152.9v47M226 152.9v47M107 162.9h180M165 172.9h122M226 189.9h61M236 189.9v10M272 189.9v10" fill="none" stroke="#000" stroke-width=".25"/>
<!-- layer: Hatching -->
<g fill="none" stroke="#000" stroke-width=".21">
<path d="M135.7 47.3l-1 .9M136.2 46.7l-.4 .5M136.9 50.5l-2.2 2.3M137.7 54.3l-3 2.9M137.8 58.6l-3.1 3.1M141.4 50.6l-1.7 1.7M142.8 49.1l-1 1M143.5 57.4l-3.5 3.5M143.6 52.8l-3.9 4M149.4 56.1l-1.5 1.4M149.4 51.5l-1.4 1.4M155.1 45.8l-.3 .3"/>
<path d="M155.8 49.6l-2.1 2.1M157.6 56.8l-4 4M157.7 52.2l-4.1 4.1M161.6 48.3l-.4 .4M162.6 56.3l-3.3 3.3M162.7 51.7l-3.1 3.1M162.8 47.2l-1 .9M138.3 62.6l-2.6 2.6M139 66.4l-2.5 2.5M140 69.9l-2.9 2.9M141.1 73.3l-2.3 2.3M142.5 76.4l-2.3 2.3"/>
<path d="M143.4 66.5l-1.8 1.8M143.4 62l-2.7 2.7M144 79.4l-2.2 2.2M145.2 69.1l-2.5 2.6M149.2 65.2l-1.4 1.4M149.3 60.6l-1.4 1.4M149.7 69.2l-5.7 5.7M152.6 75.2l-5.5 5.6M155.6 67.8l-10.1 10.1M157 61.9l-3.5 3.5M158.9 73.5l-6.7 6.7M159.9 72.5l-.9 .8"/>
<path d="M161 66.9l-4.6 4.5M162.8 60.6l-4.5 4.4M145.6 82.3l-2.3 2.3M145.6 91.3l-1.5 1.5M146.8 85.6l-2.8 2.8M152.1 93.8l-1.4 1.4M152.1 89.2l-1.1 1.1M154.1 87.3l-1 1M154.1 82.7l-4.9 4.9"/>
</g>
<!-- layer: Section Lines -->
<path d="M130.6 121h5M159.7 121.4l5 .1" fill="none" stroke="#000" stroke-width=".51"/>
<path d="M135.6 121l8.5 .2M146.5 121.2h2.3M151.2 121.3l8.5 .1" fill="none" stroke="#000" stroke-width=".25"/>
<path d="M133 126l-.1 5M162.1 126.4v5" fill="none" stroke="#000" stroke-width=".21"/>
<path d="M133.1 121l.7 5h-1.6zM162.2 121.4l.8 5h-1.7z" fill="#000" stroke="#000" stroke-width=".21"/>
<!-- layer: Leaders -->
<path d="M140.1 55.2l3.4 1-3.5 .2zM229.7 54.9l3.5-.4v1.1zM146 63.4l3.2 1.5-3.5-.3zM61.3 99.1l1-.6 1.2 3.4zM74.9 107.8l.9-.7 1.8 3.1zM150 118.2l2.7-2.3 .6 1z" fill="#000" stroke="#000" stroke-width=".21"/>
<path d="M43 51.5h53.2l43.9 4.3M92.7 51.5h3.5l49.6 12.5M233.2 55l23.8 1.3h9.8M33 75.7h16.4l26 31.8M46 75.7h3.4l12.4 23.1M178.8 106.1h-9.7l-16.1 10.3" fill="none" stroke="#000" stroke-width=".21"/>
<!-- layer: Hole Notes -->
<path d="M227.3 70.4l3 2-.9 .9z" fill="#000" stroke="#000" stroke-width=".21"/>
<path d="M229.9 72.8l23 22.1h9.7" fill="none" stroke="#000" stroke-width=".21"/>
<g font-size="7">
<text x="128.8" y="33">A-A (1:1)</text>
<text x="123.9" y="123.4">A</text>
<text x="166.7" y="124.1">A</text>
<text x="166" y="183.4">R2-PIE Mk 0.91</text>
</g>
<g font-size="4.9">
<text x="53.8" y="38.9">2x Hole clearance</text>
<text x="45.6" y="44.8">Must fit Ø6mm heater</text>
<text x="42.9" y="50.8">Tolerance: Ø6.1 - Ø6.3</text>
<text x="260.2" y="55.6">M3</text>
<text x="32.9" y="75">2x M6</text>
<text x="256" y="94.2">M6</text>
<text x="172.3" y="105.4">M3</text>
<text x="166" y="161.4">Jan Roetz</text>
<text x="200.5" y="161.4">15.12.2025</text>
<text x="36.8" y="163.3">All threads cut to the</text>
<text x="36.5" y="169.2">bottom of the hole</text>
<text x="276.1" y="198.6">1/1</text>
</g>
<g font-size="2.5">
<text x="108" y="155.7">Dept.</text>
<text x="132" y="155.7">Technical reference</text>
<text x="166" y="155.7">Created by</text>
<text x="227" y="155.7">Approved by</text>
<text x="166" y="165.7">Document type</text>
<text x="227" y="165.7">Document status</text>
<text x="166" y="175.7">Title</text>
<text x="227" y="175.7">DWG No.</text>
<text x="227" y="192.7">Rev.</text>
<text x="237" y="192.7">Date of issue</text>
<text x="273" y="192.7">Sheet</text>
</g>
</svg>
